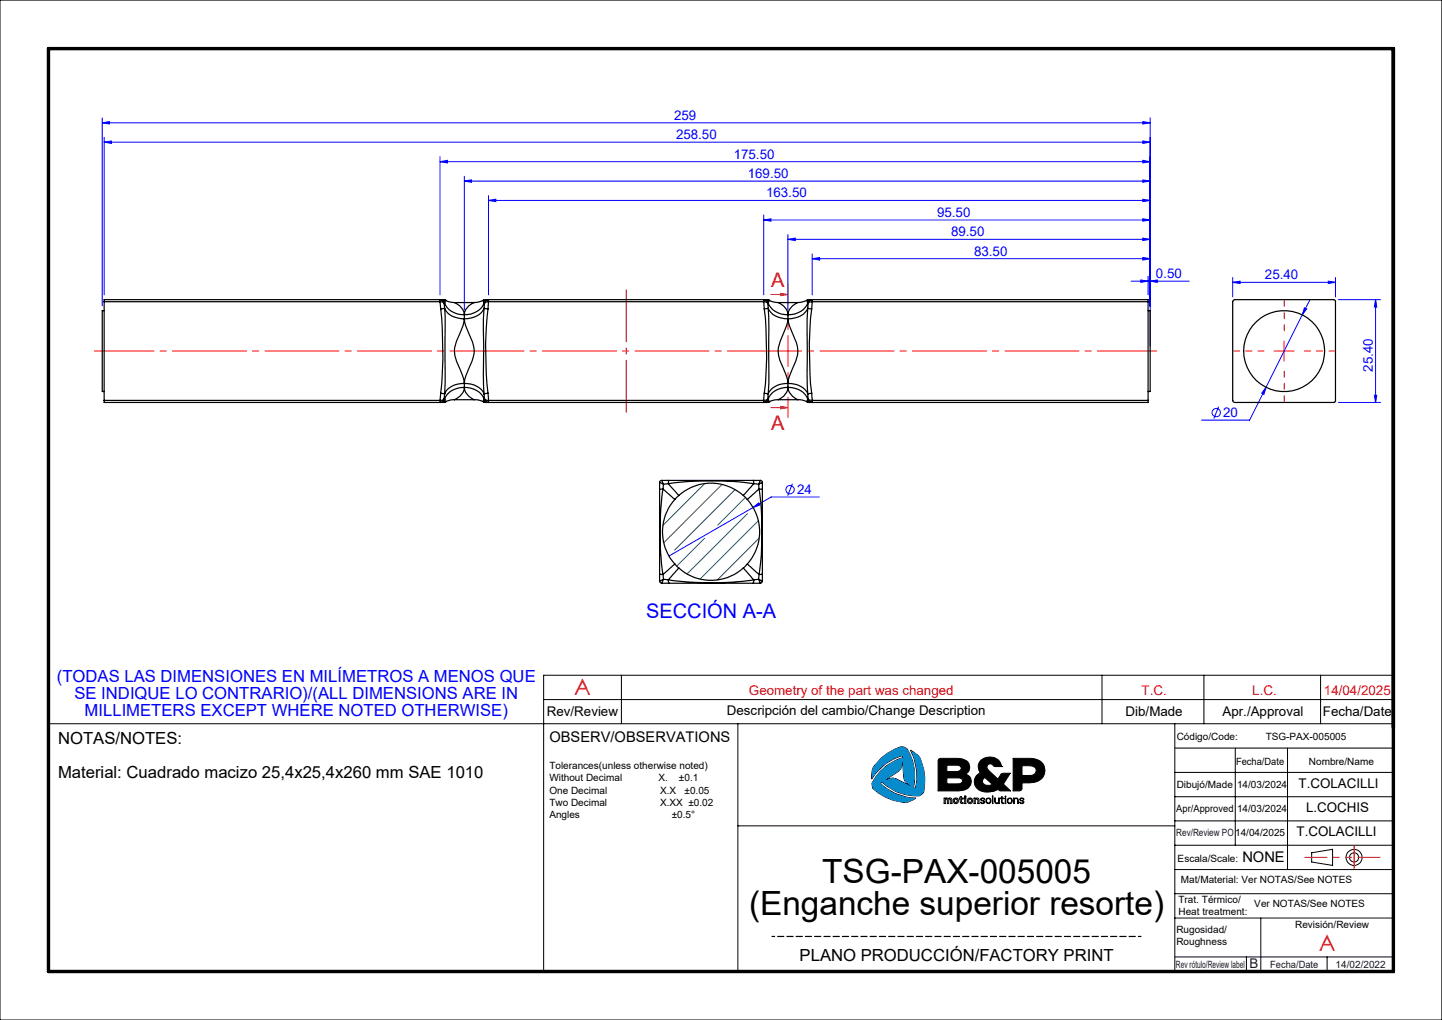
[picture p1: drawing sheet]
<svg xmlns="http://www.w3.org/2000/svg" width="297mm" height="210mm" viewBox="0 0 297 210" stroke-linecap="round" stroke-linejoin="round" font-family="sans-serif">
<g fill="none" stroke="#000" stroke-width=".21">
<path d="M0 0h297v210h-297zM128 139v10M227 139v10M248 139v10M272 139v10M287 139h-175v61M112 144h175M152 149v51M181.6 156a8.6 8.6 0 0 1 4.3-2.3l.7 .3a9.7 9.7 0 0 1 1.5 8.2l.4 .1a10.8 10.8 0 0 0-1-7.9 4.7 4.7 0 0 1 2 1.8 10.1 10.1 0 0 1 .6 7.1l-.6 .5a9.7 9.7 0 0 1-7.8-2.8l-.4 .3a10.8 10.8 0 0 0 7.4 3 4.3 4.3 0 0 1-2.5 .9 9.6 9.6 0 0 1-6.5-3.1l-.1-.7a9.5 9.5 0 0 1 6.3-5.4v-.4a10.4 10.4 0 0 0-6.4 4.8 4.2 4.2 0 0 1 .5-2.6zM185.9 156.6l.2 3.4 .2 .7 1.3 1.2-3.1-1.6-.6-.1-1.8 .5 2.9-1.9 .5-.5zM193.3 156.3l.4-.2h3.5a2.09 2.09 0 0 1 2.5 1.9l-.1 .7-.8 .7a1.68 1.68 0 0 1 1.3 1.7 1.68 1.68 0 0 1-1.5 1.6l-1.2 .1h-4.2zM195 157.5l2.4 .1a.58 .58 0 0 1 .6 .4 .58 .58 0 0 1-.3 .6l-.7 .2h-2z"/>
<path d="M202.1 156.5a2.71 2.71 0 0 1 3.9 .5l.3 .8h-1.5a.8 .8 0 0 0-.8-.5 .8 .8 0 0 0-.7 .6 2.07 2.07 0 0 0 1 1.4l1.2 1.1 .8-1.1 1.8-.1-1.4 2.2 1.4 1.4h-2l-.5-.3a3.5 3.5 0 0 1-4.6-.4 1.98 1.98 0 0 1 .9-3 1.94 1.94 0 0 1 .2-2.6zM206.3 157.8h.1M208.7 156.1h3.5a2.6 2.6 0 0 1 2.9 3.2 2.82 2.82 0 0 1-3.1 1.9h-1.5l-.1 1.5-.4 .1h-1.3zM210.5 157.6a2.82 2.82 0 0 1 2.8 .5 1.05 1.05 0 0 1-.1 1.2 1.05 1.05 0 0 1-1.1 .4h-1.6zM242 149v51M242 159h45M242 154h45M254.4 154v20M265.2 154v25M287 149h-277v51M152 170h90M194.5 164.3l1.5 .1 .1 1h-.3v-.7l-.2-.2-.2 .1v.8h-.3v-.8l-.2-.1-.2 .2v.7h-.2z"/>
<path d="M195 160.2h2.7l.5 .3v.4a.86 .86 0 0 1-1 .5h-2.2zM196.6 164.6l.2-.1 .3 .1v.5l-.3 .1-.2-.1zM197.8 164h.2v.3h.4v.2h-.4v.5a.22 .22 0 0 0 .1 .2 .22 .22 0 0 0 .3 0v.2a.63 .63 0 0 1-.6-.2 .63 .63 0 0 1 0-.7h-.2v-.2h.2zM198.7 164.3h.2v1.1h-.2zM198.7 163.9h.2v.2h-.2zM199.6 164.6l.2-.1 .2 .1v.5l-.2 .1-.2-.1zM200.6 164.3l.9 .1 .1 .2v.8h-.2v-.7l-.3-.2-.2 .3v.6h-.3zM202.5 160.4l.3-.3 1.6 1.4a1.33 1.33 0 0 1-2.1-.6zM202.6 165a.42 .42 0 0 1-.5-.2 .42 .42 0 0 1 0-.4l.5-.1 .2 .3h-.1a.28 .28 0 0 0-.3-.2 .28 .28 0 0 0-.3 .3l.6 .2a.43 .43 0 0 1-.2 .6 .43 .43 0 0 1-.6-.3l.5 .1h.2v-.3M203.3 164.5l.3-.1 .3 .1 .1 .3-.2 .5-.5-.1zM204.4 163.9h.1v1.5h-.1zM204.9 164.3h.1v.6a.36 .36 0 0 0 .3 .4 .36 .36 0 0 0 .4-.4v-.6h.1v1.1l-.1-.1-.3 .1-.4-.1z"/>
<path d="M206.3 164h.1v.3h.4l-.4 .1v.6a.23 .23 0 0 0 .1 .3 .23 .23 0 0 0 .3 0 .28 .28 0 0 1-.4 .1 .28 .28 0 0 1-.1-.4v-.6h-.3l.3-.1zM207 163.9l.2 .2zM207 164.3h.2v1.1h-.2zM207.7 164.5l.3-.1 .3 .1 .1 .3-.2 .5-.5-.1-.1-.3zM208.8 164.3l.1 .2a.48 .48 0 0 1 .8 .1v.8h-.1v-.6a.36 .36 0 0 0-.3-.4 .36 .36 0 0 0-.4 .4v.6h-.1zM210.1 164.4a.47 .47 0 0 1 .4-.1 .47 .47 0 0 1 .4 .3h-.1a.28 .28 0 0 0-.3-.2 .28 .28 0 0 0-.3 .3h.1a.43 .43 0 0 1 .5 .2 .43 .43 0 0 1 0 .5h-.5l-.3-.2 .3 .1h.4l.1-.2-.2-.1a.46 .46 0 0 1-.5-.6zM242 164h45M242 169h45M242 174h45M242 179h45M270.2 175.6l4.3-.7v3.3l-4.3-.7zM242 184h45"/>
<path d="M242 189h45M242 197h45M256.7 197v3M259.7 189v11M273.3 197v3"/>
<circle cx="196.9" cy="164.9" r=".57"/>
<circle cx="199.8" cy="164.9" r=".57"/>
<circle cx="203.6" cy="164.9" r=".56"/>
<circle cx="208" cy="164.9" r=".57"/>
<circle cx="278.9" cy="176.5" r="1.66"/>
<circle cx="278.9" cy="176.5" r=".94"/>
</g>
<path d="M159 192.8h76" fill="none" stroke="#000" stroke-width=".25" stroke-dasharray="1.3 .6" stroke-dashoffset=".7"/>
<path d="M10 10h277v190h-277z" fill="none" stroke="#000" stroke-width=".7"/>
<path d="M268.7 176.5h15.5" fill="none" stroke="#f00" stroke-width=".21" stroke-dasharray="6.3 1.3 1.3 1.3 1.3 1.3" stroke-dashoffset="1.8"/>
<path d="M278.9 174.2v4.6" fill="none" stroke="#f00" stroke-width=".21" stroke-dasharray="6.3 1.3 1.3 1.3 1.3 1.3"/>
<path d="M195 160.2h2.7l.5 .3 .1 .4-.3 .3-.5 .2h-2.5zM195 157.5l2.4 .1 .5 .2 .1 .5-.3 .4-.4 .1h-2.3zM193.3 156.3l-.1 6.5h4.4a2.08 2.08 0 0 0 2.4-2.3l-.4-.8-.8-.3a1.68 1.68 0 0 0 .9-1.9 1.68 1.68 0 0 0-1.7-1.3l-4.4-.1zM202.5 160.3l.3-.2 1.6 1.4-.7 .2-.9-.1-.5-.7zM202 156.6l-.5 .9 .1 1.1a.37 .37 0 0 1 .2 .4 .37 .37 0 0 1-.3 .3l-.7 1-.1 .8 .2 .9 .6 .6 .4 .2a4.1 4.1 0 0 0 3.7-.3l.4 .3h2.1l-1.4-1.4 1.4-2.2h-1.8l-.8 1.2-2.1-2-.1-.6 .1-.4 .4-.1 .6 .1 .4 .4h1.5v-.1a2.6 2.6 0 0 0-4.3-1.1zM210.5 157.6h1.8l.7 .3 .4 .5-.1 .7-.4 .4-.5 .2h-1.9zM208.7 156.1v6.7l1.6-.1 .2-.3v-1.2h1.5a2.75 2.75 0 0 0 3.2-2.4v-.8l-.3-.7a3.1 3.1 0 0 0-2.7-1.2z" fill-rule="evenodd" fill="#000"/>
<path d="M181.6 156l-1.6 1.8a4.1 4.1 0 0 0-.5 2.6 10.5 10.5 0 0 1 6.4-4.8v.4a9.6 9.6 0 0 0-6.3 5.4 1.5 1.5 0 0 0 1.1 1.6 8.6 8.6 0 0 0 6.3 2.1l1.7-.8a10.7 10.7 0 0 1-7.4-3l.4-.3a9.8 9.8 0 0 0 7.8 2.8l.6-.5a9.5 9.5 0 0 0-1-7.7l-1.6-1.2a10.7 10.7 0 0 1 1 7.9l-.4-.1a9.7 9.7 0 0 0-1.5-8.2 1.71 1.71 0 0 0-2.1 .2l-1.1 .5zM185.9 156.6l.3 3.9 .2 .4 1.2 1-3.3-1.7h-.7l-1.5 .5 3.2-2.1 .4-.6z" fill-rule="evenodd" fill="#0090d6"/>
<g fill="none" stroke="#00f" stroke-width=".21">
<path d="M21.1 25.3l1.4-.3v.5zM21.1 24.3v38.7M21.1 25.3h215.8M21.4 29.3l1.6-.3v.5zM21.4 28.3v32.4M21.4 29.3h215.5M90.6 33.3l1.5-.3v.5zM90.6 32.3v28.4M90.6 33.3h146.3M95.6 37.3l1.5-.3v.5zM95.6 36.3v27.5M95.6 37.3h141.3"/>
<path d="M235.4 37l1.5 .3-1.5 .2zM235.4 33l1.5 .3-1.5 .2zM235.4 29l1.5 .3-1.5 .2zM235.4 25l1.5 .3-1.5 .2zM236.9 24.3v47M100.6 41.3l1.5-.3v.5zM100.6 40.3v20.4M100.6 41.3h136.3M157.3 45.3l1.5-.3v.5zM157.3 44.3v16.4M157.3 45.3h79.6M162.3 49.3l1.5-.3v.5z"/>
<path d="M162.3 48.3v15.5M162.3 49.3h74.6M167.3 53.3l1.5-.3v.5zM167.3 52.3v8.4M167.3 53.3h69.6M233 57.9h11.9M235 57.6l1.5 .3-1.5 .2zM235.4 53l1.5 .3-1.5 .2zM235.4 49l1.5 .3-1.5 .2zM235.4 45l1.5 .3-1.5 .2zM235.4 41l1.5 .3-1.5 .2zM236.5 56.9v3.8"/>
<path d="M236.9 57.9l1.5-.3v.5zM253.9 58.1l1.5-.2v.5zM253.9 57.1v4M253.9 58.1h21.2M273.6 57.9l1.5 .2-1.5 .3zM275.1 57.1v4M260.8 79.7l-.5 1.5-.4-.2zM268.2 64.8l-10.8 21.7h-9.9M268.7 63.4l.4 .2-.9 1.2zM269.8 61.7l-1.6 3.1M275.7 61.7h8.6M283.3 61.7v21.2"/>
<path d="M283.3 61.7l.3 1.5h-.5zM163.2 99.6l-1 2.5M251 83.7l-1 2.5M275.7 82.9h8.6M283.1 81.4h.5l-.3 1.5zM155.1 104.5l1.2-1 .2 .5zM155.1 104.5l-17.3 10M168.7 102.3h-9.9l-3.7 2.2"/>
<circle cx="250.5" cy="85" r=".86"/>
<circle cx="162.7" cy="100.8" r=".86"/>
</g>
<path d="M158.8 60.6h3.5M160.8 60.4l1.5 .2-1.5 .3zM262.4 72.3h4.2M264.5 70.2v4.2M158.8 83.9h3.5M160.8 83.7l1.5 .2-1.5 .3z" fill="none" stroke="#f00" stroke-width=".21"/>
<path d="M260.3 72.3h-6.2M264.5 68.1v-6.3M264.5 76.4v6.3M268.7 72.3h6.2" fill="none" stroke="#f00" stroke-width=".21" stroke-dasharray="15.2 1.3 1.3 1.3" stroke-dashoffset="14"/>
<path d="M238.3 72.3h-218.8" fill="none" stroke="#f00" stroke-width=".21" stroke-dasharray="15.2 1.3 1.3 1.3" stroke-dashoffset="3"/>
<path d="M129 59.7v25.1" fill="none" stroke="#f00" stroke-width=".21" stroke-dasharray="15.2 1.3 1.3 1.3" stroke-dashoffset="4.6"/>
<path d="M162.3 58.6v27.3" fill="none" stroke="#f00" stroke-width=".21" stroke-dasharray="6.3 1.3 1.3 1.3 1.3 1.3" stroke-dashoffset="2.2"/>
<path d="M145.1 99.6l-8.6 8.6M148.7 99.8l-12 12M145.1 110.8l-5.7 5.7M151.4 100.8l-12.4 12.4M153.5 102.4l-5.7 5.7M154 105.8l-12.5 12.4M156.2 107.2l-12 12M156.4 110.8l-8.7 8.6" fill="none" stroke="#009d4f" stroke-width=".21"/>
<path d="M160.8 60.4l1.5 .2-1.5 .3zM160.8 83.7l1.5 .2-1.5 .3z" fill="#f00"/>
<g fill="#00f">
<path d="M235.4 -.1h1.5zM233.5 -.1h1.5zM233.9 -.1h1.5zM20 -.1h1.5zM233.9 -.1h1.5zM132.5 -.1h1.5zM233.9 -.1h1.5zM122.5 -.1h1.5zM266.8 -.1h1.5zM247.1 -.1h1.5zM236.9 57.9l1.5-.3v.5zM235 57.6l1.5 .3-1.5 .2zM235.4 53l1.5 .3-1.5 .2zM167.3 53.3l1.5-.3v.5zM235.4 49l1.5 .3-1.5 .2zM162.3 49.3l1.5-.3v.5zM235.4 45l1.5 .3-1.5 .2zM157.3 45.3l1.5-.3v.5zM235.4 41l1.5 .3-1.5 .2zM100.6 41.3l1.5-.3v.5zM235.4 37l1.5 .3-1.5 .2zM95.6 37.3l1.5-.3v.5zM235.4 33l1.5 .3-1.5 .2zM90.6 33.3l1.5-.3v.5zM235.4 29l1.5 .3-1.5 .2zM21.4 29.3l1.6-.3v.5zM235.4 25l1.5 .3-1.5 .2zM21.1 25.3l1.4-.3v.5zM273.6 57.9l1.5 .2-1.5 .3zM253.9 58.1l1.5-.2v.5z"/>
<path d="M20 -.1h1.5zM233.5 -.1h1.5zM19.5 -.1h1.6zM233.9 -.1h1.5zM127.5 -.1h1.5zM233.9 -.1h1.5zM251.8 -.1h1zM268.7 63.4l-.5 1.4 .9-1.2zM260.8 79.7l-.9 1.3 .4 .2zM155.1 104.5l1.4-.5-.2-.5z"/>
<path d="M276.4 -.1h.6zM276.4 -.1h.6zM283.3 61.7l.3 1.5h-.5zM283.1 81.4h.5l-.3 1.5z"/>
</g>
<g fill="none" stroke="#000" stroke-width=".25">
<path d="M21.4 62.1v-.4h69.4a.86 .86 0 0 1 .8 .7M21.4 64h-.3v16.6h.3M21.4 62.1h69.2M21.4 62.1v20.3M90.6 62.1v-.3a.66 .66 0 0 1 .8 .5l.1 .2M90.6 62.1a.65 .65 0 0 1 .9 .4M90.6 62.1l.2 1.5M90.8 63.6a80.1 80.1 0 0 1 0 17.4M90.9 61.7h.3M91.2 61.7l.5 .1M91.5 62.5l.1 1M91.6 63.5l.1 1.6-.1 16"/>
<path d="M91.6 63.5l-.8 .1M91.6 63.5a4.1 4.1 0 0 0 4 2.1M91.6 62.4a4 4 0 0 0 4 2.4M91.6 62.4l-.1 .1M91.7 61.8l1 .4 .9 .1M91.7 61.8h.1M91.7 61.8l-.1 .6M93.6 62.3l.4 .2a3.1 3.1 0 0 1 1.6 2.3M93.6 62.3h4.1a2.99 2.99 0 0 0-2.1 2.5M95.6 65.6l.3 1.5 .7 1.5a6.6 6.6 0 0 1 0 7.3l-.9 2.3-.1 .7M95.6 78.9a4.2 4.2 0 0 1 4.1 2.2M95.6 65.6l-.2 1.5-.7 1.5a6.2 6.2 0 0 0-1 4.7l.3 1.1a13.4 13.4 0 0 1 1.6 4.5"/>
<path d="M95.6 78.9a4.1 4.1 0 0 0-4 2.2M95.6 79.8a4.1 4.1 0 0 1 4.1 2.4M95.6 78.9v.9M95.6 79.8a4 4 0 0 0-4 2.4M95.6 64.8v.8M95.6 79.8a3.2 3.2 0 0 0 2 2.5M95.6 79.8a3.1 3.1 0 0 1-2 2.5M99.6 61.8l.1 .6M99.7 63.5a4.2 4.2 0 0 1-4.1 2.1M99.7 63.5l-.1 2.2 .1 15.4M99.7 63.5l.8 .1M99.7 62.4a.86 .86 0 0 1 .8-.7h56.9a.86 .86 0 0 1 .8 .7"/>
<path d="M99.7 62.4a4.1 4.1 0 0 1-4.1 2.4M99.7 62.4l.1 .1M99.8 62.5l-.1 1M100 61.7l-1.6 .5-.8 .1M100 61.7h.4M100.5 63.6a74.4 74.4 0 0 0 0 17.4M100.6 62.1a.69 .69 0 0 0-.8 .4M100.6 62.1v-.3a.65 .65 0 0 0-.8 .6v.1M100.6 62.1l-.1 1.5M100.6 62.1h56.7M157.3 62.1v-.4a.93 .93 0 0 1 .9 .8M157.3 62.1a.65 .65 0 0 1 .9 .4"/>
<path d="M157.3 62.1l.1 1.5M157.4 63.6a74.4 74.4 0 0 1 0 17.4M157.6 61.7h.3M157.9 61.7l.4 .1M158.2 62.5v1M158.2 63.5l.2 4.1v11.3l-.2 2.2M158.2 63.5l-.8 .1M158.2 63.5a4.2 4.2 0 0 0 4.1 2.1M158.2 62.4a4.1 4.1 0 0 0 4.1 2.4M158.2 62.4v.1M158.3 61.8l1 .4 1 .1M158.3 61.8h.1"/>
<path d="M158.3 61.8l-.1 .6M160.3 62.3h4a3.2 3.2 0 0 0-2 2.5M160.3 62.3l.3 .2a2.88 2.88 0 0 1 1.7 2.3M162.3 65.6a14.1 14.1 0 0 0 1.6 4.7 5 5 0 0 1 0 4.1 13.4 13.4 0 0 0-1.6 4.5M162.3 78.9a4.2 4.2 0 0 1 4.1 2.2M162.3 65.6l-.3 1.5a14.9 14.9 0 0 0-1.7 5.2 8.3 8.3 0 0 0 1.1 3.6l.8 2.3 .1 .7M162.3 78.9a4.2 4.2 0 0 0-4.1 2.2M162.3 79.8a4.1 4.1 0 0 1 4.1 2.4M162.3 78.9v.9M162.3 79.8a4.1 4.1 0 0 0-4.1 2.4M162.3 64.8v.8M162.3 79.8a3.3 3.3 0 0 0 2 2.5"/>
<path d="M162.3 79.8a3 3 0 0 1-2 2.5M166.3 61.8l-1.3 .4-.7 .1M166.3 61.8l.1 .6M166.4 63.5l-.2 2.2 .2 15.4M166.4 63.5l.8 .1M166.4 63.5a4.2 4.2 0 0 1-4.1 2.1M166.4 62.4a4.1 4.1 0 0 1-4.1 2.4M166.4 62.4v.1M166.4 62.5v1M166.7 61.7l-.4 .1M166.7 61.7h.3M167.2 63.6a74.4 74.4 0 0 0 0 17.4"/>
<path d="M167.3 62.1a.69 .69 0 0 0-.9 .4M167.3 62.1v-.3a.65 .65 0 0 0-.8 .6l-.1 .1M167.3 62.1l-.1 1.5M167.3 62.1h69.2M236.5 62.1v-.4h-69.3a.86 .86 0 0 0-.8 .7M236.5 64h.4v16.6h-.4M236.5 62.1v20.3M254 61.9l.2-.2 20.7 .1 .2 .2v20.6l-.1 .2-.3 .1h-20.5l-.2-.1-.1-.4zM21.4 82.4h69.2M90.8 81l.8 .1M90.8 81l-.2 1.4M90.9 82.9h.3"/>
<path d="M91.5 82.1a.73 .73 0 0 1-.9 .3M91.5 82.1v.1a.73 .73 0 0 1-.9 .6v-.4M91.5 82.1l.1 .1M91.6 82.2a.79 .79 0 0 1-.8 .7h-69.4v-.5M91.6 82.2l.1 .6M91.6 81.1l-.1 1M91.7 82.8l-.5 .1M91.7 82.8h.1M93.6 82.3h-.7l-1.2 .5M93.6 82.3h4M97.6 82.3l1 .1 1 .4M99.6 82.8l.4 .1"/>
<path d="M99.7 81.1l.1 1M99.7 82.2a.79 .79 0 0 0 .8 .7h56.9a.79 .79 0 0 0 .8-.7M99.7 82.2l-.1 .3v.3M99.8 82.1l.3 .3h.5M99.8 82.1a.76 .76 0 0 0 .8 .8v-.5M99.8 82.1l-.1 .1M100 82.9h.4M100.5 81l-.8 .1M100.5 81l.1 1.4M100.6 82.4h56.7M135.9 99.3v1.5M135.9 99.3l.8 .4"/>
<path d="M136.3 98.9h1.5M136.3 98.9l.4 .8M136.3 98.9l-.3 .1-.1 .3M136.7 99.7l-.1 1M137.7 99.6l2.1 2.4M137.7 99.6a67.8 67.8 0 0 1 17.6 0M137.7 99.6l-1 .1M137.8 98.9h17.3M137.8 98.9l-.1 .7M155.1 98.9l.2 .7M155.1 98.9h1.5M155.3 99.6l-2.2 2.4"/>
<path d="M155.3 99.6l.9 .1M156.2 99.7l.2 1M156.6 98.9l-.4 .8M156.6 98.9l.3 .1 .1 .3M157 99.3v1.5M157 99.3l-.8 .4M157.4 81l.8 .1M157.4 81l-.1 1.4M157.6 82.9h.3M158.2 82.1l-.3 .2-.6 .1M158.2 82.1v.1a.97 .97 0 0 1-.9 .7v-.5M158.2 82.1v.1"/>
<path d="M158.2 81.1v1M158.2 82.2l.1 .6M158.3 82.8l-.4 .1M158.3 82.8h.1M160.3 82.3h-.7l-1.3 .5M160.3 82.3h4M164.3 82.3l.9 .1 1.1 .4M166.3 82.8l.4 .1M166.4 82.2a.79 .79 0 0 0 .8 .7h69.3v-.5M166.4 82.2l-.1 .6M166.4 81.1v1M166.4 82.1a.73 .73 0 0 0 .9 .3"/>
<path d="M166.4 82.1v.1a.73 .73 0 0 0 .9 .6v-.4M166.4 82.1v.1M166.7 82.9h.3M167.2 81l-.8 .1M167.2 81l.1 1.4M167.3 82.4h69.2M135.9 118.2l.7 .1M135.9 100.8v17.4M135.9 118.2v1.5M135.9 119.7l.4 .4M136.6 100.7a64.7 64.7 0 0 0 0 17.6M136.6 100.7l2.4 2.1"/>
<path d="M136.6 118.3l.1 1M136.6 100.7l-.7 .1M136.7 119.3l-.4 .8M136.7 119.3l-.8 .4M136.7 119.3l1 .1M137.7 119.4a64.6 64.6 0 0 0 17.6 0M137.7 119.4l.1 .7M139 116.1l-2.4 2.2M139 116.1l.8 .8M139 102.8a10 10 0 0 0 0 13.3M139.8 116.9l-2.1 2.5M139.8 102l-.8 .8"/>
<path d="M139.8 116.9a10 10 0 0 0 13.3 0M139.8 102a10 10 0 0 1 13.3 0M153.1 116.9l2.2 2.5M153.1 102l.8 .8M153.9 116.1l2.5 2.2M153.9 116.1l-.8 .8M153.9 102.8a10 10 0 0 1 0 13.3M155.3 119.4l-.2 .7M156.2 119.3l.4 .8M156.2 119.3l.8 .4M156.2 119.3l-.9 .1M156.4 100.7l-2.5 2.1"/>
<path d="M156.4 100.7a68.6 68.6 0 0 1 0 17.6M156.4 118.3l-.2 1M156.4 100.7l.6 .1M157 100.8v17.4M157 118.2l-.6 .1M157 118.2v1.5M157 119.7l-.1 .2-.3 .2M136.3 120.1h1.5M137.8 120.1h17.3M155.1 120.1h1.5"/>
<circle cx="264.5" cy="72.3" r="8.3"/>
</g>
<g font-size="6.9">
<text x="169.4" y="181.9">TSG-PAX-005005</text>
<text x="154.3" y="188.3">(Enganche superior resorte)</text>
</g>
<g font-size="4.7" fill="#f00">
<text x="118.2" y="143.1">A</text>
<text x="271.6" y="195.8">A</text>
</g>
<g font-size="4.1" fill="#f00">
<text x="158.8" y="59.1">A</text>
<text x="158.8" y="88.5">A</text>
</g>
<text font-size="4.1" fill="#00f" x="133.1" y="127.2">SECCIÓN A-A</text>
<g font-size="3.4" fill="#00f">
<text x="11.7" y="140.4">(TODAS LAS DIMENSIONES EN MILÍMETROS A MENOS QUE</text>
<text x="15.3" y="143.9">SE INDIQUE LO CONTRARIO)/(ALL DIMENSIONS ARE IN</text>
<text x="17.4" y="147.4">MILLIMETERS EXCEPT WHERE NOTED OTHERWISE)</text>
</g>
<g font-size="3.4">
<text x="12" y="153.1">NOTAS/NOTES:</text>
<text x="12" y="160.1">Material: Cuadrado macizo 25,4x25,4x260 mm SAE 1010</text>
<text x="164.7" y="197.9">PLANO PRODUCCIÓN/FACTORY PRINT</text>
</g>
<g font-size="3">
<text x="113.2" y="152.7">OBSERV/OBSERVATIONS</text>
<text x="255.9" y="177.4">NONE</text>
</g>
<g font-size="2.7" fill="#00f">
<text x="138.8" y="24.6">259</text>
<text x="139.2" y="28.6">258.50</text>
<text x="151.1" y="32.6">175.50</text>
<text x="154" y="36.6">169.50</text>
<text x="157.8" y="40.6">163.50</text>
<text x="193" y="44.6">95.50</text>
<text x="195.9" y="48.6">89.50</text>
<text x="200.6" y="52.6">83.50</text>
<text x="238.1" y="57.3">0.50</text>
<text x="260.5" y="57.5">25.40</text>
<text x="282.7" y="76.5" transform="rotate(-90 282.7 76.5)">25.40</text>
<text x="251.9" y="85.8">20</text>
<text x="164.2" y="101.7">24</text>
</g>
<g font-size="2.7" fill="#f00">
<text x="154.3" y="143.1">Geometry of the part was changed</text>
<text x="235.1" y="143.1">T.C.</text>
<text x="257.9" y="143.1">L.C.</text>
<text x="272.7" y="143.1">14/04/2025</text>
</g>
<g font-size="2.7">
<text x="112.6" y="147.5">Rev/Review</text>
<text x="149.7" y="147.3">Descripción del cambio/Change Description</text>
<text x="231.8" y="147.3">Dib/Made</text>
<text x="251.8" y="147.3">Apr./Approval</text>
<text x="272.5" y="147.4">Fecha/Date</text>
<text x="267.5" y="162.3">T.COLACILLI</text>
<text x="269" y="167.1">L.COCHIS</text>
<text x="267.1" y="172.1">T.COLACILLI</text>
</g>
<text font-size="2.7" fill="#191924" x="257.3" y="199.4">B</text>
<g font-size="2.1">
<text x="242.4" y="152.3">Código/Code:</text>
<text x="260.7" y="152.3">TSG-PAX-005005</text>
<text x="113.2" y="158.4">Tolerances(unless otherwise noted)</text>
<text x="113.2" y="160.9">Without Decimal</text>
<text x="135.6" y="160.9">X.</text>
<text x="139.8" y="160.9">±0.1</text>
<text x="254.6" y="157.4">Fecha/Date</text>
<text x="269.6" y="157.5">Nombre/Name</text>
<text x="113.2" y="163.4">One Decimal</text>
<text x="113.2" y="165.9">Two Decimal</text>
<text x="136" y="165.9">X.XX ±0.02</text>
<text x="136" y="163.4">X.X</text>
<text x="141" y="163.4">±0.05</text>
<text x="242.3" y="167.1">Apr/Approved</text>
<text x="242.4" y="162.3">Dibujó/Made</text>
<text x="254.8" y="162.3">14/03/2024</text>
<text x="254.8" y="167.1">14/03/2024</text>
<text x="113.2" y="168.4">Angles</text>
<text x="138.4" y="168.4">±0.5°</text>
<text x="242.6" y="177.5">Escala/Scale:</text>
<text x="242.7" y="185.9">Trat. Térmico/</text>
<text x="243.2" y="181.7">Mat/Material: Ver NOTAS/See NOTES</text>
<text x="242.7" y="188.4">Heat treatment:</text>
<text x="258.3" y="186.7">Ver NOTAS/See NOTES</text>
<text x="266.8" y="191.1">Revisión/Review</text>
<text x="242.3" y="192">Rugosidad/</text>
<text x="242.3" y="194.5">Roughness</text>
</g>
<g font-size="2.1" fill="#191924">
<text x="242.3" y="172.1">Rev/Review PO14/04/2025</text>
<text x="242.2" y="199.2">Rev rótulo/Review label</text>
<text x="261.6" y="199.3">Fecha/Date</text>
<text x="275.1" y="199.3">14/02/2022</text>
</g>
</svg>
